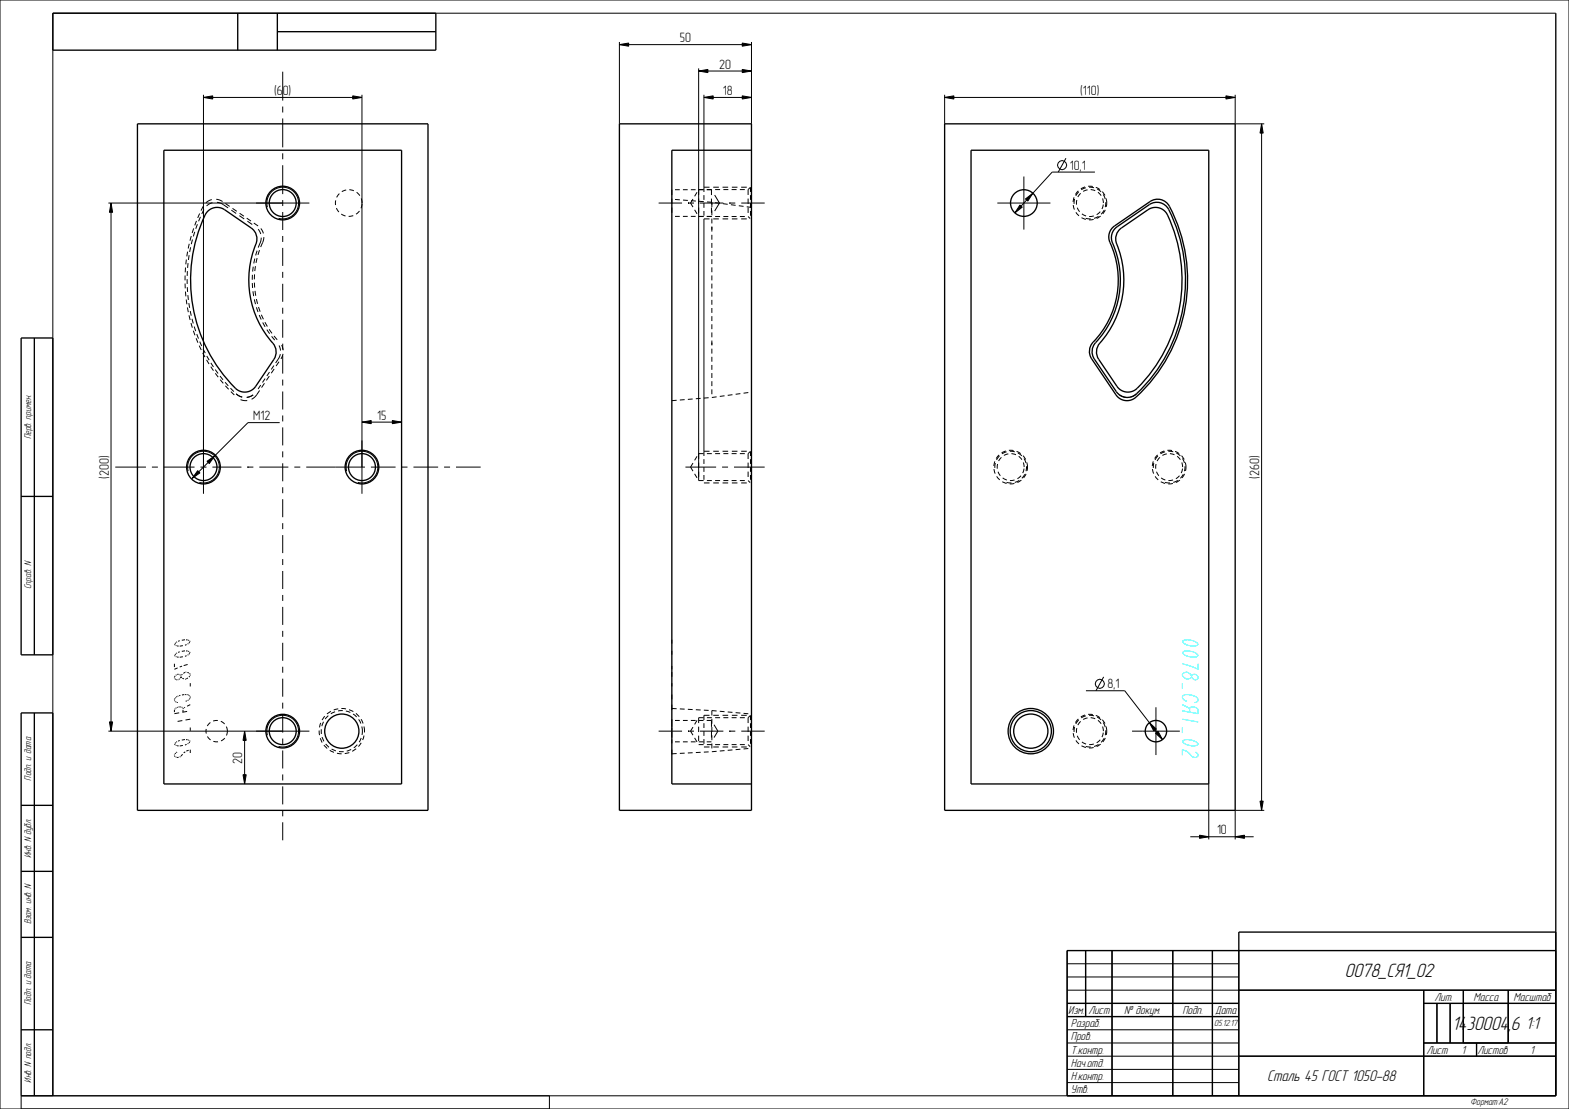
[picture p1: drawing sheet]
<svg xmlns="http://www.w3.org/2000/svg" width="594mm" height="420mm" viewBox="0 0 594 420" stroke-linecap="round" stroke-linejoin="round" font-family="sans-serif">
<g fill="none" stroke="#000" stroke-width=".51">
<path d="M20 5h145v14h-145zM90 5v14M105 12h60M105 5v14M589 5v410h-185v-55h185M52 46.9h110v260h-110zM62 56.9h90v240h-90zM234.5 46.9h50v260h-50zM284.5 56.9h-30.2v240h30.2M357.6 46.9h110v260h-110zM367.6 56.9h90v240h-90zM78.7 80a5 5 0 0 1 6.3-.6l10.1 6.9a5 5 0 0 1 1.8 6.1 36.2 36.2 0 0 0 6.8 38.2 5 5 0 0 1 0 5.5l-6.9 10.2a5 5 0 0 1-7.7 .7 57.4 57.4 0 0 1-10.7-66.8z"/>
<path d="M421.3 86.1l14.1-9.8a5 5 0 0 1 7.3 1.8 59.6 59.6 0 0 1-13.8 73.1 5 5 0 0 1-6.4-1.7l-9.2-13.6a5 5 0 0 1 .5-6.3 34 34 0 0 0 6.1-38.5v-2.3l.5-1.5zM422.9 85.9a5 5 0 0 0-1.7 6.1 34.8 34.8 0 0 1-6.9 38.3 5 5 0 0 0 0 5.7l8.3 12.3M422.9 85.9l12.2-8.4a5 5 0 0 1 7.4 1.9 58.9 58.9 0 0 1-13.3 70.5 5 5 0 0 1-6.6-1.6M422.9 85.9h.1M424 86.8l10.6-7.4a5 5 0 0 1 7.4 2 57.4 57.4 0 0 1-12.6 66.5 5 5 0 0 1-6.6-1.6l-6.8-10.2a5 5 0 0 1 .4-6.1 36.2 36.2 0 0 0 6.1-38.3l-.1-1.6 .3-1.4zM8 128h12v120h-12zM13 128v120M422.6 148.3h.1M8 188h12M8 270h12v145h-12zM13 270v145M8 305h12"/>
<path d="M8 330h12M8 355h12M411 360v25M421 360v55M444 360v55M459 360v55M589 353h-120v62M404 380h65M469 375h120M539 380h50M539 375v40M544 380v15"/>
<path d="M549 380v15M554 375v20M571 375v20M8 390h12M404 385h65M469 400h120M539 395h50M559 395v5"/>
<circle cx="129.4" cy="276.9" r="6.5"/>
<circle cx="390.2" cy="276.9" r="8.6"/>
<circle cx="390.2" cy="276.9" r="7.8"/>
<circle cx="390.2" cy="276.9" r="6.5"/>
</g>
<g fill="none" stroke="#000" stroke-width=".38">
<path d="M0 0h594v420h-594zM234.5 16.9l3.5-.6v1.2zM234.5 15.9v31M234.5 16.9h50M281 16.3l3.5 .6-3.5 .6zM284.5 15.9v31M589 5h-569v410M77 36.9l3.5-.6v1.2zM77 35.9v141M77 36.9h60M133.5 36.3l3.5 .6-3.5 .6zM137 35.9v141"/>
<path d="M264.5 26.9l3.5-.6v1.2zM264.5 25.9v156.1M264.5 26.9h20M266.5 36.9l3.5-.6v1.2zM266.5 35.9v36.8M266.5 36.9h18M281 36.3l3.5 .6-3.5 .6zM281 26.3l3.5 .6-3.5 .6zM357.6 36.9l3.5-.6v1.2zM357.6 36.9h110M357.6 35.9v11M464.1 36.3l3.5 .6-3.5 .6z"/>
<path d="M467.6 35.9v11h11M403.6 59.9l-3 5.3M477.6 46.9l.6 3.5h-1.2zM477.6 46.9v260M41 76.9h66M42 76.9l.6 3.5h-1.2zM42 76.9v200M76.9 78.1l-.8 1.7M77.2 79.4l-.8 1.6M80.2 75.6l-2.2 1.2M80.4 76.8l-2.2 1.2M81.9 75.5l2.4 .8"/>
<path d="M82.1 76.6l1.9 .6 2.4 1.5M85.3 77.1l1.6 1.1M87.6 79.6l1.8 1.2M88 78.9l1.6 1.1M101.2 78.5a6 6 0 0 1 5.3-7.6 6 6 0 0 1 6.5 6.5 6 6 0 0 1-7.5 5.3M254.3 75.4h.1M255.6 75.5l1.8 .2M258.6 75.8l1.8 .1M261.6 76l1.8 .1M264.7 76.2l1.8 .2M266.5 73.9v1.8M266.5 76.9v1.8"/>
<path d="M266.5 79.9v1.8M266.5 70.9h2.1M267.7 76.5l1.8 .1M269.5 76.6v1.9M269.5 79.7v1.8M269.5 76.6v.9M270 70.9h2.1M270.7 76.8l1.8 .2M273.5 70.9h2.2M273.7 77.1l1.8 .3M276.7 77.5l1.8 .3M277.1 70.9h2.1"/>
<path d="M279.7 77.9l1.8 .3M280.6 70.9h2.1M282.7 78.3l1.8 .2M284.1 70.9v1.8M284.1 73.9v1.8M284.1 76.9v1.8M284.1 79.9v1.8M386.1 77.6l.9 .8-2.8 2.2zM388.2 75.4l2.8-2.2-1.9 3zM406.8 75.3l-.2 1.9M408.4 72.7l-1.1 1.5M411.1 71.1l-1.7 .8"/>
<path d="M412.3 70.9l1.9 .2M414.5 65.2h-16.2l-14.1 15.4M415.3 71.6l1.6 1.1M417.7 73.6l.7 1.7M418 79.6l-1.1 1.5M418.6 76.6l-.2 1.9M70.6 98.3l-.3 1.8M71 95.3l-.3 1.8M71.2 99.7l-.2 1.8M71.6 96.6l-.3 1.8M71.6 92.3l-.3 1.8M72.2 93.7l-.4 1.7"/>
<path d="M72.4 89.4l-.5 1.7M72.9 90.7l-.5 1.8M73.3 86.5l-.5 1.7M73.7 87.8l-.5 1.7M74.4 83.7l-.7 1.7M74.7 84.9l-.6 1.7M75.6 80.9l-.7 1.6M75.9 82.1l-.7 1.7M90.6 81.7l1.8 1.2M90.7 80.8l1.6 1.1M93.4 82.6l1.6 1.1M93.7 83.8l1.8 1.2"/>
<path d="M96.1 84.5l1.6 1.1M96.5 97.9l-.4 1.9M96.7 85.9h.1M97.3 94.9l-.5 1.8M97.3 97.7l-.4 1.9M97.7 86.8l1 1.8M98.2 94.7l-.5 1.8M98.7 86.5l1 1.9M98.9 90l-.2 1.5-.9 2.3M99.9 89.8l-.2 1.4-1 2.4M268.6 82.9h-2.1v89.8M269.5 85.9h.1"/>
<path d="M269.5 82.8v1.8M269.5 85.8v1.9M269.5 88.9v1.9M269.5 92v1.9M269.5 95.1v1.8M269.5 98.2v1.8M270 82.9h2.1M273.5 82.9h2.2M277.1 82.9h2.1M280.6 82.9h2.1M411.1 82.7l1.8 .2M415.9 81.9l-1.7 .8"/>
<path d="M70.1 107.4v1.8M70.1 104.3v1.9M70.2 110.4l.2 1.8M70.2 101.3l-.1 1.8M70.5 113.4l.3 1.8M70.8 105.7l.1 1.8M70.9 108.7l.1 1.9M70.9 102.7v1.8M70.9 102.7h.1M71 116.4l.3 1.8M71.1 111.8l.2 1.8M71.5 114.8l.3 1.8"/>
<path d="M71.6 119.4l.4 1.8M72 117.8l.4 1.8M95.5 107.2l.1 1.9M95.6 104.1l-.1 1.9M95.8 110.3l.2 1.9M95.9 101l-.2 1.8M96.3 113.4l.4 1.8M96.3 107l.1 1.9M96.4 103.9l-.1 1.9M96.5 110.2l.3 1.8M96.7 100.8l-.2 1.9M97.1 113.2l.4 1.9"/>
<path d="M97.1 116.4l.6 1.8M97.9 116.3l.6 1.7M98.1 119.3l.8 1.7M99 119.2l.7 1.7M269.5 101.2v1.9M269.5 104.3v1.9M269.5 107.4v1.9M269.5 110.5v1.8M269.5 113.6v1.8M269.5 116.7v1.8M269.5 119.7v1.9M72.3 122.4l.5 1.7"/>
<path d="M72.7 120.7l.5 1.8M73.2 125.3l.6 1.7M73.5 123.7l.6 1.7M74.2 128.1l.7 1.7M74.5 126.5l.6 1.7M75.4 130.9l.8 1.6M75.6 129.4l.8 1.6M76.7 133.6l.9 1.6M76.9 132.1l.8 1.6M78.2 136.3l.9 1.6M78.3 134.8l.9 1.6M79.8 138.9l1 1.5"/>
<path d="M79.8 137.4l1 1.6M81.5 140l1.1 1.4M99.5 122.1l.9 1.7M100.3 122l.9 1.7M101 124.8l1.1 1.6M101.9 124.7l1.1 1.5M102.8 127.4l1.2 1.4M103.7 138.4l-1 1.5M103.7 127.2l1.3 1.5M103.8 139.7l-1.1 1.7M105.6 137l-1.1 1.6M105.6 130.8l.6 2"/>
<path d="M106.1 134.1l-.4 1.4-1.3 2M106.4 135.9h.1M106.6 130.7l.6 1.9M107.1 134l-.7 1.9M269.5 122.8v1.9M269.5 125.9v1.8M269.5 129v1.8M269.5 132.1v1.8M269.5 135.1v1.9M269.5 138.2v1.9M81.5 141.4l1.1 1.4M83.3 142.4l1.1 1.4"/>
<path d="M83.4 143.8l1.1 1.4M85.2 144.8l1.2 1.3M85.3 146.1l1.3 1.3M86.4 146.1h.1M87.3 147l1.2 1.3M87.4 148.3l1.3 1.3M89.4 149.2l1.2 .8zM89.6 150.4h.1M90.6 150l1.1 .4zM91.1 151.3l2.5 .4M93.4 150.5h.1M93.6 151.7h.1"/>
<path d="M94.8 150.1l-1.4 .4M95.8 149.6l-1 .5M97 148.3h.1M98.3 147.9l-1.6 2.2-1.4 1.1M98.7 145.8l-1 1.5M100.1 145.2l-1.1 1.6M100.4 143.4l-1 1.5M102 142.4l-1.1 1.7M102 140.9l-1 1.5M137 159.9l3.5-.6v1.2zM137 159.9h15M148.5 159.3l3.5 .6-3.5 .6z"/>
<path d="M256.2 151.6l-1.9 .1M259.2 151.4l-1.8 .1M262.2 151.1l-1.8 .2M265.3 150.9l-1.9 .1M268.3 150.6l-1.8 .2M269.5 148.3h.1M269.5 141.3v1.8M269.5 144.4v1.8M269.5 147.5v1.8M269.5 150.5h.1M271.3 150.3l-1.8 .2M274.3 149.9l-1.8 .2"/>
<path d="M277.3 149.5l-1.8 .2M280.3 149.1l-1.8 .2M283.3 148.7l-1.8 .2M423.8 149.6l2.4 .9M430.2 149.2l-2.2 1.2M71.2 178.5a6 6 0 0 1 5.3-7.6 6 6 0 0 1 6.5 6.5 6 6 0 0 1-7.5 5.3M74.8 178.2l.9 .9-2.9 2zM78.4 174.7l2.9-2-2.1 2.9zM105.9 160.1h-12l-21.1 21M131.2 178.5a6 6 0 0 1 5.3-7.6 6 6 0 0 1 6.5 6.5 6 6 0 0 1-7.5 5.3M266.5 173.9v1.8M266.5 176.9v1.8"/>
<path d="M266.5 179.9v1.8M266.5 170.9h2.1M270 170.9h2.1M273.5 170.9h2.2M277.1 170.9h2.1M280.6 170.9h2.1M284.1 170.9v1.8M284.1 173.9v1.8M284.1 176.9v1.8M284.1 179.9v1.8M376.8 175.3l-.2 1.9M378.4 172.7l-1.1 1.5"/>
<path d="M381.1 171.1l-1.7 .8M382.3 170.9l1.9 .2M385.3 171.6l1.6 1.1M387.7 173.6l.7 1.7M388 179.6l-1.1 1.5M388.6 176.6l-.2 1.9M436.8 175.3l-.2 1.9M438.4 172.7l-1.1 1.5M441.1 171.1l-1.7 .8M442.3 170.9l1.9 .2M445.3 171.6l1.6 1.1M447.7 173.6l.7 1.7"/>
<path d="M448 179.6l-1.1 1.5M448.6 176.6l-.2 1.9M266.5 182.9h2.1M270 182.9h2.1M273.5 182.9h2.2M277.1 182.9h2.1M280.6 182.9h2.1M381.1 182.7l1.8 .2M385.9 181.9l-1.7 .8M441.1 182.7l1.8 .2M445.9 181.9l-1.7 .8M417.8 256.3l-2.9 5.3"/>
<path d="M41 276.9h66M41.4 273.4h1.2l-.6 3.5zM92.6 276.9l.6 3.5h-1.2zM92.6 276.9v20M101.2 278.5a6 6 0 0 1 5.3-7.6 6 6 0 0 1 6.5 6.5 6 6 0 0 1-7.5 5.3M254.3 268.3l1.9 .1M257.4 268.5l1.8 .1M260.4 268.6l1.8 .1M263.4 268.8l1.9 .1M266.5 269h1.8M266.5 273.9v1.8M266.5 276.9v1.8"/>
<path d="M266.5 279.9v1.8M268.6 270.9h-2.1v1.8M269.5 272.2v1.9M269.5 275.3v1.9M269.5 278.5v1.8M270 270.9h2.1M271.3 269.3l-1.8-.2v1.9M272.5 269.4l1.8 .1M273.5 270.9h2.2M275.5 269.6l1.8 .2M277.1 270.9h2.1M278.5 269.9l1.8 .2"/>
<path d="M280.6 270.9h2.1M281.5 270.2l1.8 .1M284.1 270.9v1.8M284.1 273.9v1.8M284.1 276.9v1.8M284.1 279.9v1.8M406.8 275.3l-.2 1.9M408.4 272.7l-1.1 1.5M411.1 271.1l-1.7 .8M411.1 261.6h14.7l14.3 18.5M412.3 270.9l1.9 .2M415.3 271.6l1.6 1.1"/>
<path d="M417.7 273.6l.7 1.7M418 279.6l-1.1 1.5M418.6 276.6l-.2 1.9M435.1 273.7l2.7 2.4-1 .7zM437.5 277.7l.9-.7 1.7 3.1zM92 293.4h1.2l-.6 3.5zM256.2 285.4l-1.9 .1M259.2 285.2l-1.8 .1M262.2 285.1l-1.8 .1M265.3 284.9l-1.9 .1M266.5 282.9h2.1M268.3 284.8h-1.8"/>
<path d="M269.5 281.6v1.8M270 282.9h2.1M271.3 284.5l-1.8 .2M273.5 282.9h2.2M274.3 284.3l-1.8 .1M277.1 282.9h2.1M277.3 284l-1.8 .2M280.3 283.7l-1.8 .2M280.6 282.9h2.1M283.3 283.5l-1.8 .1M411.1 282.7l1.8 .2M415.9 281.9l-1.7 .8"/>
<path d="M457.6 296.9v21M450.6 316.9h24M454.1 316.3l3.5 .6-3.5 .6zM467.6 316.9l3.5-.6v1.2zM477 303.4h1.2l-.6 3.5zM478.6 306.9h-11v11M411 360v25M421 360v55M444 360v55M459 360v55M469 360v55M404 365h65"/>
<path d="M404 370h65M404 375h185M404 380h65M539 380h50M539 375v40M544 380v15M549 380v15M554 375v20M571 375v20M404 385h65M404 390h65M404 395h65"/>
<path d="M404 400h185M539 395h50M559 395v5M208 415v5M404 415v-55h185v55h-581v5M404 405h65M404 410h65"/>
<circle cx="402.1" cy="62.5" r="1.72"/>
<circle cx="416.3" cy="259" r="1.72"/>
</g>
<g fill="#000">
<path d="M234.5 16.9l3.5-.6v1.2zM281 16.3l3.5 .6-3.5 .6zM77 36.9l3.5-.6v1.2zM133.5 36.3l3.5 .6-3.5 .6zM264.5 26.9l3.5-.6v1.2zM266.5 36.9l3.5-.6v1.2zM281 36.3l3.5 .6-3.5 .6zM281 26.3l3.5 .6-3.5 .6zM357.6 36.9l3.5-.6v1.2zM464.1 36.3l3.5 .6-3.5 .6zM477.6 46.9l.6 3.5h-1.2zM42 76.9l.6 3.5h-1.2z"/>
<path d="M388.2 75.4l2.8-2.2-1.9 3zM386.1 77.6l.9 .8-2.8 2.2zM137 159.9l3.5-.6v1.2zM148.5 159.3l3.5 .6-3.5 .6zM78.4 174.7l2.9-2-2.1 2.9zM74.8 178.2l.9 .9-2.9 2zM41.4 273.4h1.2l-.6 3.5zM92.6 276.9l.6 3.5h-1.2zM435.1 273.7l2.7 2.4-1 .7zM92 293.4h1.2l-.6 3.5zM437.5 277.7l.9-.7 1.7 3.1zM454.1 316.3l3.5 .6-3.5 .6z"/>
<path d="M467.6 316.9l3.5-.6v1.2zM477 303.4h1.2l-.6 3.5z"/>
</g>
<path d="M137.2 276.9a7.8 7.8 0 0 0-11.4-6.9 7.8 7.8 0 0 0-.9 13.3 7.8 7.8 0 0 0 12.2-5.3l.1-1.1M138 276.9a8.6 8.6 0 0 0-12.6-7.6 8.6 8.6 0 0 0-.9 14.6 8.6 8.6 0 0 0 13.4-5.8l.1-1.2" fill="none" stroke="#000" stroke-width=".38" stroke-dasharray="1.8 1.2" stroke-linecap="butt"/>
<!-- layer: AXES -->
<g fill="none" stroke="#000" stroke-width=".38">
<path d="M107 27.2v10.9M107 40.3v2.3M107 44.9v10.9M107 58.1v2.2M96.9 76.9h20.2M107 62.6v10.9M107 75.8v2.2M249.3 76.9h8.9M254.3 71.9v2M254.3 75.2v2M254.3 78.6v2M255.5 71.9h1.8"/>
<path d="M258.5 71.9h1.8M260.5 76.9h.1M260.5 76.9h2.2M261.5 71.9h1.8M262.4 75.4l-1 1.5 1 1.5M263 79.5l.9 1.5M263.9 72.8l-.9 1.6M264.5 75.2v2M264.5 78.6v2M265 76.9h8.9M266.4 71.8h-1.9v2M269.3 71.9v2"/>
<path d="M269.3 75.2v2M269.3 78.6v2M269.5 71.8l-2 .1M270.6 73.9l1.8 3-1.8 3M270.7 71.8h1.9M273.9 71.8h1.8M276.1 76.9h.1M276.1 76.9h2.3M277 71.8h1.9M280.1 71.8h1.9M280.6 76.9h8.9M283.2 75.2v2"/>
<path d="M283.2 78.6v2M284 71l-.8 .8v2M284.5 70.5h.1M284.5 71.8v1.9M284.5 75v1.9M284.5 78.2v1.9M377.6 76.9h20.1M387.6 66.9v20.1M107 80.3v6.8M107 89.4v2.2M107 93.9v6.8M255.5 82h1.8"/>
<path d="M258.5 82h1.8M261.5 82h1.8M264.5 82h1.9M267.5 82h2M270.7 82h1.9M273.9 82h1.8M277 82h1.9M280.1 82h1.9M283.2 82l.8 .8M284.5 81.4v1.9M107 103v2.2M107 107.5v6.8"/>
<path d="M107 116.6v2.2M107 121.1v6.8M107 130.2v2.2M107 134.7v6.8M107 143.7v2.3M107 148.3v6.8M107 157.3v2.3M43.6 176.9h11.7M57.5 176.9h2.3M62 176.9h11.6M75.9 176.9h2.3M77 166.8v20.2"/>
<path d="M80.4 176.9h11M93.7 176.9h.1M93.7 176.9h2.2M98.2 176.9h11M107 161.9v6.8M107 170.9v2.3M107 175.5v6.8M111.4 176.9h2.3M115.9 176.9h22.3M137 166.8v20.2M140.4 176.9h9.4M152 176.9h2.3"/>
<path d="M156.5 176.9h9.4M168.1 176.9h2.3M172.6 176.9h9.4M259.5 176.9h11.6M262.4 175.4l-1 1.5 1 1.5M263 179.4l.9 1.6M263.9 172.8l-.9 1.5M264.5 175.2v2M264.5 178.6v2M266.4 171.8h-1.9v2M267.6 171.8h1.9M270.7 171.8h1.9"/>
<path d="M273.4 176.9h2.2M273.9 171.8h1.8M277 171.8h1.9M277.9 176.9h11.6M280.1 171.8h1.9M283.2 175.2v2M283.2 178.6v2M284 171l-.8 .8v2M284.5 170.5h.1M284.5 171.8v1.9M284.5 175v1.9M284.5 178.2v1.9"/>
<path d="M107 184.5v2.3M107 189.1v6.8M107 198.1v2.3M264.5 182h1.9M264.5 182h.1M267.6 182h1.9M270.7 182h1.9M273.9 182h1.8M277 182h1.9M280.1 182h1.9M283.2 182l.8 .8M283.2 182h.1"/>
<path d="M284.5 181.4v1.9M107 202.6v6.9M107 211.7v2.3M107 216.2v6.9M107 225.3v2.3M107 229.8v6.9M107 238.9v2.3M107 243.4v6.9M107 252.5v2.3M107 257v6.9M96.9 276.9h20.2M107 266.1v2.3"/>
<path d="M107 270.6v6.8M107 279.7v2.3M249.3 276.9h8.9M254.3 272.9v2.4M254.3 276.9v2.4M255.5 272.9h1.8M258.5 272.9h1.8M260.5 276.9h.1M260.5 276.9h2.2M261.5 272.9h1.8M262.4 275.4l-1 1.5 1 1.5M263 279.5l.9 1.5"/>
<path d="M263.9 272.8l-.9 1.6M264.5 275.2v2M264.5 278.6v2M264.5 272.9h1.8M265 276.9h8.9M266.4 271.8h-1.9v2M267.5 272.9h1.8v2.4M267.6 271.8h1.9M269.3 276.9v2.4M270.3 274.5l1.5 2.4-1.5 2.4M270.7 271.8h1.9M273.9 271.8h1.8"/>
<path d="M276.1 276.9h.1M276.1 276.9h2.3M277 271.8h1.9M280.1 271.8h1.9M280.6 276.9h8.9M283.2 275.2v2M283.2 278.6v2M284 271l-.8 .8v2M284.5 271.8v1.9M284.5 275v1.9M284.5 278.2v1.9M428.6 276.9h18.1"/>
<path d="M437.6 267.9v18M107 284.2v6.8M107 293.3v2.3M107 297.8v6.8M255.5 280.9h1.8M258.5 280.9h1.8M261.5 280.9h1.8M264.5 282h1.9M264.5 282h.1M264.5 280.9h1.8M267.5 280.9h1.8M267.6 282h1.9"/>
<path d="M270.7 282h1.9M273.9 282h1.8M277 282h1.9M280.1 282h1.9M283.2 282l.8 .8M283.2 282h.1M284.5 281.4v1.9M107 306.9v2.3M107 311.4v6.8"/>
</g>
<path d="M137.1 76.9a5.1 5.1 0 0 0-7.3-4.5 5.1 5.1 0 0 0-.8 8.5 5.1 5.1 0 0 0 8-3.1l.1-.9M417.7 76.9a5.1 5.1 0 0 0-7.4-4.6 5.1 5.1 0 0 0-.7 8.7 5.1 5.1 0 0 0 8-3.2l.1-.9M419 76.9a6.4 6.4 0 0 0-9.3-5.7 6.4 6.4 0 0 0-.8 10.9 6.4 6.4 0 0 0 10-4.2l.1-1M387.7 176.9a5.1 5.1 0 0 0-7.4-4.6 5.1 5.1 0 0 0-.7 8.7 5.1 5.1 0 0 0 8-3.2l.1-.9M389 176.9a6.4 6.4 0 0 0-9.3-5.7 6.4 6.4 0 0 0-.8 10.9 6.4 6.4 0 0 0 10-4.2l.1-1M447.7 176.9a5.1 5.1 0 0 0-7.4-4.6 5.1 5.1 0 0 0-.7 8.7 5.1 5.1 0 0 0 8-3.2l.1-.9M449 176.9a6.4 6.4 0 0 0-9.3-5.7 6.4 6.4 0 0 0-.8 10.9 6.4 6.4 0 0 0 10-4.2l.1-1M86.1 276.9a4.1 4.1 0 0 0-5.9-3.6 4.1 4.1 0 0 0-.6 6.8 4.1 4.1 0 0 0 6.4-2.4l.1-.8M417.7 276.9a5.1 5.1 0 0 0-7.4-4.6 5.1 5.1 0 0 0-.7 8.7 5.1 5.1 0 0 0 8-3.2l.1-.9M419 276.9a6.4 6.4 0 0 0-9.3-5.7 6.4 6.4 0 0 0-.8 10.9 6.4 6.4 0 0 0 10-4.2l.1-1" fill="none" stroke="#000" stroke-width=".38" stroke-dasharray="1.8 1.2" stroke-linecap="butt"/>
<g fill="none" stroke="#000" stroke-width=".51">
<circle cx="107" cy="76.9" r="6.4"/>
<circle cx="107" cy="76.9" r="5.1"/>
<circle cx="387.6" cy="76.9" r="5.1"/>
<circle cx="77" cy="176.9" r="6.4"/>
<circle cx="77" cy="176.9" r="5.1"/>
<circle cx="137" cy="176.9" r="6.4"/>
<circle cx="137" cy="176.9" r="5.1"/>
<circle cx="107" cy="276.9" r="6.4"/>
<circle cx="107" cy="276.9" r="5.1"/>
<circle cx="437.6" cy="276.9" r="4.1"/>
</g>
<!-- layer: COSMETICS -->
<g fill="none" stroke="#000" stroke-width=".38">
<path d="M66 251.4v1.2M66 256.6v.3M66 248.2l.3 .3M66 244l.3 .3M66.2 257.1l.3 .2M66.3 256l-.3 .4M66.5 248.7l.3 .1M66.5 244.5l.3 .1M66.5 243.4l-.3 .4M66.5 247.6l-.3 .4M66.7 257.4l.3 .1M66.8 255.5l-.3 .3"/>
<path d="M67 248.8l.6 .1M67 244.6l.6 .1M67 243.1l-.3 .2M67 247.3l-.3 .2M67.2 252.9l-1.2 .6M67.3 255.3l-.3 .1M67.5 255.3l.3 .1M67.5 257.4l-.3 .1M68 255.5l.3 .2M68 257.1l-.3 .2M68 242.6l-.6 .3M68 246.8l-.6 .3"/>
<path d="M68.5 255.9v.3M68.8 256.7l-.3-.3-.3 .4M68.9 252.3l-.9 .3M69 256.9l.6 .2M69 255.3l-.3 .4M69.2 248.7l-1.2 .2M69.2 244.5l-1.2 .2M70 246.5l-1.2 .2M70 242.3l-1.2 .2M70 254.6l-.6 .4M70.3 257.2h-.3M70.4 246.5l.6 .1"/>
<path d="M70.4 242.3l.6 .1M70.5 254.5l-.3 .1M70.6 244.1l-.6 .3M70.6 248.3l-.6 .3M70.9 254.7l.6 .2M71 251.6l-1.5 .5M71.1 256.7l-.6 .4M71.2 246.6l.3 .1M71.2 242.4l.3 .1M71.3 243.7l-.3 .2M71.3 247.9l-.3 .2M71.7 255l.3 .3"/>
<path d="M71.7 246.9l.3 .3M71.7 242.7l.3 .3M71.8 243.2l-.3 .4M71.8 247.4l-.3 .4M71.8 256.1l-.3 .3M72 255.5v.3M72 258.7v1.3M254.3 242.3v1.4M254.3 246.5v1.4M254.3 252.2v1.3M254.3 254.5v1.8M254.3 258.7v1.3"/>
<path d="M66 264.9v.2M66 268.8v.9M66 273.4h.1M66 265.3l.2 .2M66.3 265.6l.1 .2M66.3 264.5l-.2 .2M66.3 268.4l-.2 .3M66.5 265.9l.3 .1M66.5 264.2l-.1 .1M66.8 268l-.3 .3M67 266l.3 .1M67 263.8l-.3 .2"/>
<path d="M67.3 267.8l-.3 .2M67.5 263.6l-.3 .1M67.8 270l-1.8 .3M68 267.7l-.4 .1M68.2 267.7h.3M68.3 263.3l-.5 .2M68.7 267.8l.3 .1M69 272.9l-1.8 .3M69.1 268l.2 .3M69.3 268.8v.9M69.5 268.2l-.1 .2M69.8 263.1l-.9 .1"/>
<path d="M70 267.9l-.3 .2M70.5 263.1h-.4M70.7 263.1h.3M70.7 265.4l-.4 .2M70.8 269.4l-1.8 .3M71.2 263.2l.3 .1M71.3 265.1l-.3 .2M71.6 263.4l.2 .1M71.7 264.8l-.2 .2M71.9 263.6l.1 .2M71.9 264.4l-.1 .3M72 272.4l-1.8 .3"/>
<path d="M72 264v.2M72 275.5v1.3M72 266.9l-1.2 .6M254.3 263.1v1.8M254.3 266.9v2M254.3 272.4v.6M254.3 275.5v1.3M66 286.3l.3 .3M66 281.8l.3 .3M66 285.8v.3M66.5 286.7l.3 .1M66.5 282.3l.3 .1"/>
<path d="M66.5 281.2l-.3 .4M66.5 285.2l-.3 .3M67 282.4l.6 .1M67 280.9l-.3 .2M67 284.8l-.3 .2M67.6 286.8l-.6 .1M68 280.4l-.6 .3M68.3 286.5l-.3 .2M69.1 285.6l-.6 .8M69.2 282.3l-1.2 .2M70 280.1l-1.2 .2M70.1 284.7l-.6 .4"/>
<path d="M70.4 280.1l.6 .1M70.6 281.9l-.6 .3M71.2 280.2l.3 .1M71.3 281.5l-.3 .2M71.4 284.1l-.9 .3M71.7 280.5l.3 .3M71.8 281l-.3 .4M72 283.9v1.3M254.3 280.1v1.4M254.3 283.9v1.8"/>
</g>
<g fill="none" stroke="#0ff" stroke-width=".38">
<path d="M447.6 247.2l.5-.5a5.2 5.2 0 0 1 5.5 1.5l-.5 .5a5.2 5.2 0 0 1-5.5-1.5zM447.6 243l.5-.5a5.2 5.2 0 0 1 5.5 1.5l-.5 .5a5.2 5.2 0 0 1-5.5-1.5zM447.6 251.4l6 2.1v-2.1M447.6 258.7v2.1M451.1 255.9l-.5-.6-1.5-.8-1.5 .8a2.04 2.04 0 0 0 3 1.6l.5-.5M451.1 255.9a1.39 1.39 0 0 1 1.6-.5 1.39 1.39 0 0 1 .9 1.5 1.22 1.22 0 0 1-2 .2l-.5-.7M451.1 255.9v.5M447.6 269.2l6 1.1v-1.5a2.12 2.12 0 0 0-3.2-.5v1.4M447.6 272.4l6 1M447.6 266.9l2.8 1.6M447.6 275.5v2.1M449.4 265.6a1.52 1.52 0 0 1-1.5-2.1 4.8 4.8 0 0 1 5.7 1.4 1.21 1.21 0 0 1-1.5 1.2"/>
<path d="M447.6 280.8l.5-.5a5.2 5.2 0 0 1 5.5 1.5l-.5 .5a5.2 5.2 0 0 1-5.5-1.5zM452.6 284.8l1 1v.5l-1 .6-1-.2a7.1 7.1 0 0 0-4-2.8v2.1"/>
</g>
<g font-size="7.6">
<text x="509.2" y="370.1">0078_СЯ1_02</text>
<text x="549.8" y="390.1">1430004,6</text>
</g>
<text font-size="6.8" x="577.6" y="389.8">1:1</text>
<text font-size="6.1" x="479.7" y="409.6">Сталь 45 ГОСТ 1050-88</text>
<g font-size="5.1">
<text x="257.4" y="16">50</text>
<text x="272.2" y="26">20</text>
<text x="103.8" y="36">(60)</text>
<text x="273.6" y="36">18</text>
<text x="409" y="36">(110)</text>
<text x="405" y="64.3">10,1</text>
<text x="95.9" y="159.2">M12</text>
<text x="142.8" y="159">15</text>
<text x="41.2" y="181.3" transform="rotate(-90 41.2 181.3)">(200)</text>
<text x="476.7" y="181.3" transform="rotate(-90 476.7 181.3)">(260)</text>
<text x="419.3" y="260.7">8,1</text>
<text x="91.7" y="289.2" transform="rotate(-90 91.7 289.2)">20</text>
<text x="460.7" y="316">10</text>
</g>
<g font-size="4.5">
<text x="543.1" y="379.1">Лит.</text>
<text x="557.9" y="379.1">Масса</text>
<text x="573" y="379.1">Масштаб</text>
<text x="404.4" y="384.1">Изм.</text>
<text x="405.4" y="389.1">Pазраб.</text>
<text x="412" y="384.1">Лист</text>
<text x="425.6" y="384.1">№ докум.</text>
<text x="447.6" y="384.1">Подп.</text>
<text x="460" y="384.1">Дата</text>
<text x="405.4" y="394.1">Пров.</text>
<text x="405.4" y="399.1">Т.контр.</text>
<text x="540" y="399.1">Лист</text>
<text x="553.4" y="399.1">1</text>
<text x="559.3" y="399.1">Листов</text>
<text x="579.4" y="399.1">1</text>
<text x="405.4" y="404.1">Нач.отд.</text>
<text x="405.4" y="409.1">Н.контр.</text>
<text x="405.4" y="414.1">Утв.</text>
</g>
<g font-size="3.8">
<text x="11.8" y="166.4" transform="rotate(-90 11.8 166.4)">Перв. примен.</text>
<text x="11.8" y="223.2" transform="rotate(-90 11.8 223.2)">Справ. N</text>
<text x="11.8" y="295.6" transform="rotate(-90 11.8 295.6)">Подп. и дата</text>
<text x="11.8" y="325" transform="rotate(-90 11.8 325)">Инв. N дубл.</text>
<text x="11.8" y="350" transform="rotate(-90 11.8 350)">Взам. инв. N</text>
<text x="11.8" y="380.6" transform="rotate(-90 11.8 380.6)">Подп. и дата</text>
<text x="11.8" y="410" transform="rotate(-90 11.8 410)">Инв. N подл.</text>
<text x="556.6" y="418.4">Формат:А2</text>
</g>
<text font-size="3.5" x="459.6" y="388.7">05.12.17</text>
</svg>
